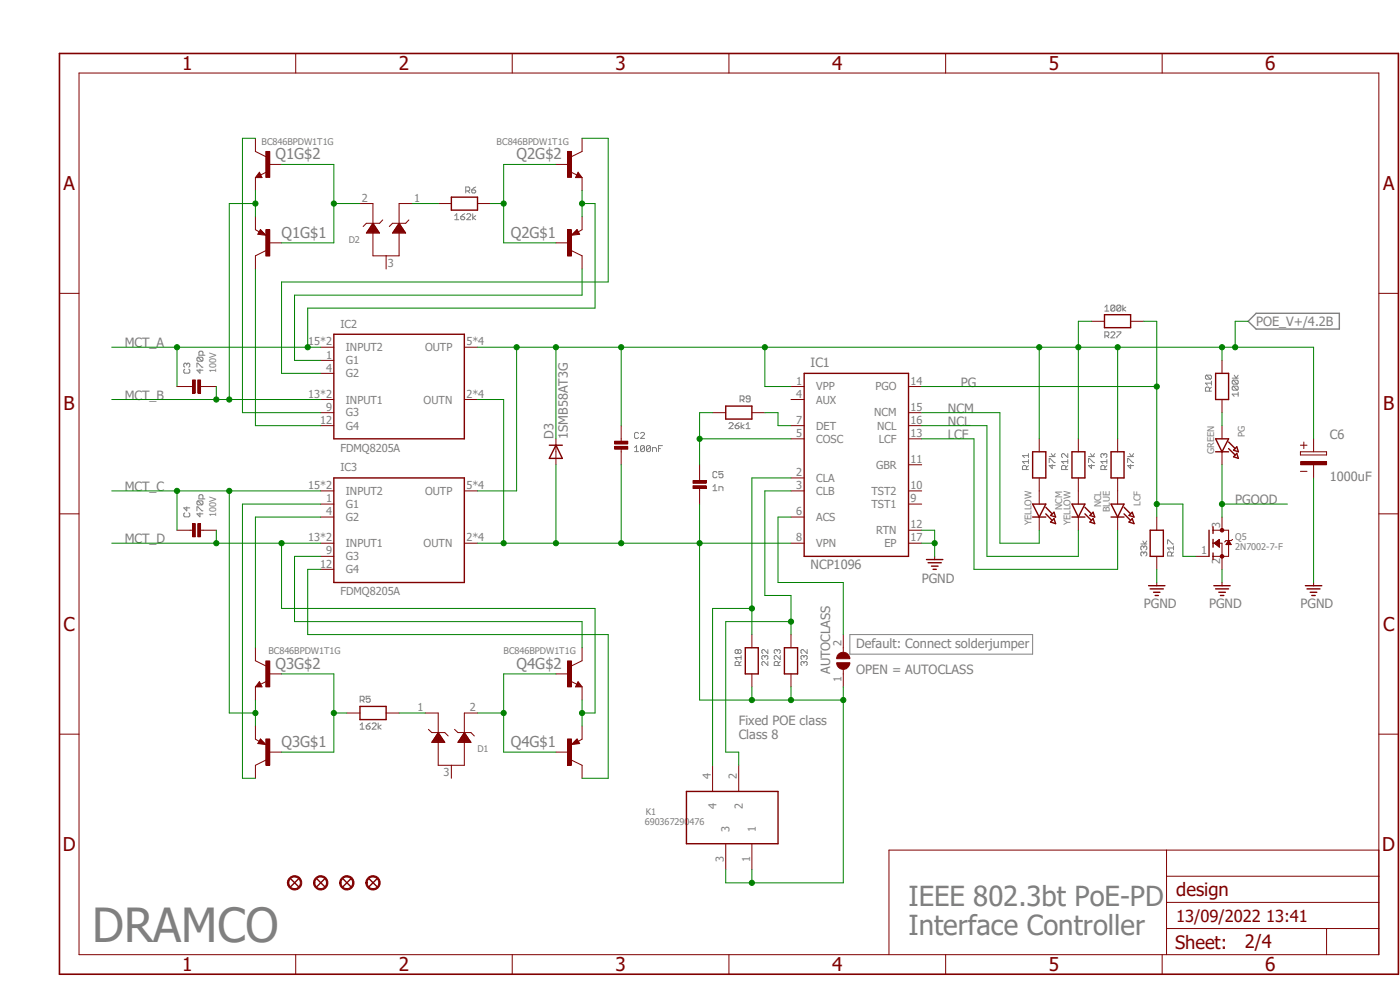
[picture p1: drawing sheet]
<svg xmlns="http://www.w3.org/2000/svg" width="297mm" height="210mm" viewBox="0 0 297 210" stroke-linecap="round" stroke-linejoin="round" font-family="sans-serif">
<g fill="none" stroke="#808080" stroke-width=".21">
<path d="M100.9 39.7l-.8 .6M96.5 45.8l.4-.5v1.3M96.5 46.6h.8M97.7 46h.7l.2 .4-.2 .2h-.4l-.3-.2zM98.6 45.3l-.9 .7M98.8 40.5h.6l.3-.2v-.4l-.3-.2h-.6v1.2M99 45.6l.2-.3h.5l.2 .3v.2l-.9 .8h.9M99.2 40.5l.5 .4M100.1 40.3h.6l.2 .4-.2 .2h-.4l-.2-.2zM100.3 45.3v1.3M100.9 45.8l-.6 .4 .6 .4M39.2 78.3l-.2 .2v.5l.2 .2h.8l.3-.2v-.5l-.3-.2"/>
<path d="M39.6 77.3l-.2-.3-.4 .3v.4l.2 .2M39.6 77.3l.2-.3 .5 .3v.4l-.3 .2M39.6 77.3v.2M41.8 77.9v-.9h.2l.8 .9h.3M42 75.8l-.2 .2v.4l.2 .2h.8M42 75.8h.8l.3 .2v.4l-.3 .2M42 75.8l.8 .8M42.4 78.3v.9l-.6-.7h1.3M43.1 75.4v-.7l-.3-.2h-.4l-.2 .2v.7h1.3M234.4 65.2l.4-.5v1.3M234.4 66h.8M234.4 71.2h.6l.2-.2v-.4l-.2-.2h-.6v1.3"/>
<path d="M234.8 71.2l.4 .5M235.7 70.6l.2-.2h.4l.2 .2v.2l-.8 .9h.8M236.5 64.9l-.8 .9M236.5 64.9v.9l-.2 .2h-.4l-.2-.2M236.5 64.9l-.2-.2h-.4l-.2 .2v.9M236.9 70.4h.9v.2l-.9 .9v.2M237.8 64.9v.9l-.2 .2h-.4l-.3-.2M237.8 64.9l-.2-.2h-.4l-.3 .2v.9M237.8 64.9l-.9 .9M238.2 64.7v1.3M238.8 65.2l-.6 .4 .6 .4M255.9 79.6l-.2 .2v.4l.2 .2h.9"/>
<path d="M255.9 79.6h.9l.2 .2v.4l-.2 .2M255.9 79.6l.9 .8M261.8 79.6l.5 .6 .4-.6M134.6 95l.4-.5v1.3M134.6 95.8h.9M135.5 91.9l-.2-.2h-.5l-.2 .2v.9l.2 .2h.5l.2-.2M135.9 91.9l.2-.2h.4l.2 .2v.3l-.8 .8h.8M136.7 94.7v.9l-.2 .2h-.4l-.2-.2M136.7 94.7l-.2-.2h-.4l-.2 .2v.9M136.7 94.7l-.8 .9M138 94.7v.9l-.2 .2h-.4l-.2-.2M138 94.7l-.2-.2h-.4l-.2 .2v.9"/>
<path d="M138 94.7l-.8 .9M138.4 95.8v-.8h.7l.2 .2v.6M139.7 95.2h.4M140.5 94.5h-.8v1.3M154.6 89.9l.3-.2h.4l.2 .2v.2l-.9 .8h.9M156 90.3h.6l.2 .4-.2 .2h-.4l-.2-.2zM156.8 89.7l-.8 .6M157 84.8h.6l.3-.2v-.4l-.3-.2h-.6v1.3M157.2 89.7v1.2M157.4 84.8l.5 .5M157.9 90.1l-.7 .4 .7 .4M158.3 90.9h.8"/>
<path d="M158.3 90.1l.4-.4v1.2M159.1 84.6h-.6l-.2-.2 .2-.4h.4l.2 .2v.8l-.2 .3h-.4l-.2-.3M217.8 99.6v-.6l-.2-.2h-.5l-.2 .2v.6h1.3M218.2 98.8l-.4 .4M218.2 97.9h-1.3l.4 .4M218.2 96.2v.9M218.2 97.5v.8M218.2 96.6h-1.3l.4 .5M222.6 98.1v-.8h.2l.8 .8h.3M222.6 96.9h1.3M223 96.2l.4 .7 .5-.7M223.2 98.6v.8l-.6-.6h1.3"/>
<path d="M226.1 99.6v-.6l-.2-.2h-.5l-.2 .2v.6h1.3M226.5 97.9h-1.3l.5 .4M226.5 96.2v.9l-.8-.9-.5 .2v.5l.2 .2M226.5 98.8l-.4 .4M226.5 97.5v.8M230.9 98.1v-.8h.2l.9 .8h.2M230.9 96.9h1.3M231.4 96.2l.4 .7 .4-.7M231.6 98.6v.8l-.7-.6h1.3M234.2 96.4l.2-.2 .4 .2v.5l-.2 .2M234.2 96.4l-.2-.2-.4 .2v.5l.2 .2M234.2 96.4v.2"/>
<path d="M234.4 99.6v-.6l-.2-.2h-.4l-.2 .2v.6h1.2M234.8 97.5v.8M234.8 97.9h-1.2l.4 .4M234.8 98.8l-.4 .4M239.2 98.1v-.8h.2l.9 .8h.2M239.2 96.9h1.3M239.6 96.2l.5 .7 .4-.7M239.9 98.6v.8l-.7-.6h1.3M256.6 83v-.7l-.2-.2h-.5l-.2 .2v.7h1.3M257 82.1l-.4 .4M257 81.3h-1.3l.5 .4M257 80.9v.8"/>
<path d="M261.4 80.2h1.3M261.6 80.6h.9l.2 .3v.4l-.2 .2M261.6 81.9h.9l.2 .2v.4l-.2 .3M261.6 81.9l-.2 .2v.4l.2 .3h.9M261.6 80.6l-.2 .3v.4l.2 .2h.9M261.6 81.9l.9 .9M261.6 80.6l.9 .9M262.7 83.6h-1.3l.4 .5M262.7 83.2v.9M39.2 108.8l-.2 .2v.4l.2 .2h.8l.3-.2v-.4l-.3-.2M39.6 107.5v.9l-.6-.7h1.3M41.8 108.4v-.9h.2l.8 .9h.3"/>
<path d="M42 106.3l-.2 .2v.4l.2 .2h.8M42 106.3h.8l.3 .2v.4l-.3 .2M42 106.3l.8 .8M42.4 108.8v.8l-.6-.6h1.3M43.1 105.8v-.6l-.3-.3h-.4l-.2 .3v.6h1.3M151.3 103.3l.4-.5v1.3M151.3 104.1h.8M152.1 100.3l-.2-.3h-.4l-.2 .3v.8l.2 .2h.4l.2-.2M152.5 104.1v-.8h.7l.2 .2v.6M153.4 100h-.9v.7l.5-.2 .4 .2v.4l-.2 .2h-.5l-.2-.2M242 115.4h1.3M242.4 114.8l.5 .6 .4-.6"/>
<path d="M242.7 116l-.3-.2-.4 .2v.5l.2 .2M242.7 117.3l-.3-.2-.4 .2v.4l.2 .2M242.7 117.3l.2-.2 .4 .2v.4l-.2 .2M242.7 116v.2M242.7 117.3v.2M242.7 116l.2-.2 .4 .2v.5l-.2 .2M247.7 115.4v-.8h.2l.9 .8h.2M248.5 117.9v-.6l-.2-.2h-.4l-.2 .2v.6h1.3M249 117.1l-.5 .4M249 116.2h-1.3l.4 .5M249 115.8v.9M156.6 138l-.2-.2-.4 .2v.4l.2 .2 .4-.2"/>
<path d="M156.6 138l.2-.2 .4 .2v.4l-.2 .2-.4-.2M156.6 138v.4M157.2 139.1v.8M157.2 139.5h-1.2l.4 .4M162.3 139.3l.2-.2 .4 .2v.4l-.2 .2M162.3 139.3l-.2-.2-.5 .2v.4l.2 .2M162.3 139.3v.2M162.9 137.8v.8l-.8-.8-.5 .2v.4l.2 .2M164.9 138l-.2-.2-.4 .2v.4l.2 .2M164.9 138l.2-.2 .4 .2v.4l-.2 .2M164.9 138v.2M165.5 139.1v.8l-.8-.8-.4 .2v.4l.2 .2"/>
<path d="M170.6 139.3l-.3-.2-.4 .2v.4l.2 .2M170.6 139.3l.2-.2 .4 .2v.4l-.2 .2M170.6 139.3v.2M171.2 137.8v.8l-.9-.8h-.2l-.2 .2v.4l.2 .2M180.3 134.6h38.8v4.2h-38.8zM76.4 153.8l.4-.4v1.3M76.4 154.7h.9M76.4 148.5h.6l.3-.2v-.4l-.3-.2h-.6v1.3M76.8 148.5l.5 .5M77.7 154h.6l.2 .4-.2 .3h-.4l-.2-.3zM78.5 153.4l-.8 .6M78.5 147.7h-.8v.6l.4-.2 .4 .2v.5l-.2 .2h-.4l-.2-.2"/>
<path d="M79 153.6l.2-.2h.4l.2 .2v.2l-.8 .9h.8M80.2 153.4v1.3M80.9 153.8l-.7 .4 .7 .5M156.8 141.2v-.7l-.2-.2h-.4l-.2 .2v.7h1.2M157.2 140.3l-.4 .5M162.9 140.3v.9l-.8-.9-.5 .2v.5l.2 .2M165.1 141.2v-.7l-.2-.2h-.4l-.2 .2v.7h1.2M165.5 140.3l-.4 .5M170.6 140.5l-.3-.2-.4 .2v.5l.2 .2M170.6 140.5l.2-.2 .4 .2v.5l-.2 .2M170.6 140.5v.3"/>
</g>
<path d="M264.8 68.2l1.7-1.7h17.6v3.3h-17.6z" fill="none" stroke="#808080" stroke-width=".3"/>
<path d="M170.6 79.2h22.1v38.8h-22.1zM55.3 157.5h.4l-.4-.3-.3 .4 1.1 .2-.8-.9-.4 .7" fill="none" stroke="#800000" stroke-width=".3"/>
<g fill="none" stroke="#800000" stroke-width=".21">
<path d="M167.8 93.1h2.8M167.8 90.3h2.8M167.8 82h2.8M167.8 84.8h2.8M192.7 93.1h2.8M192.7 90.3h2.8M192.7 82h2.8M192.7 87.5h2.8M192.7 98.6h2.8M167.8 115.2h2.8M167.8 109.7h2.8M167.8 104.1h2.8"/>
<path d="M167.8 101.4h2.8M192.7 115.2h2.8M192.7 104.1h2.8M192.7 112.5h2.8M192.7 106.9h2.8M54.2 156.8l.8 .5M55.2 156.8l1.2 1.1-1.7-.2zM56.4 161.2l-2.2 1.1"/>
</g>
<path d="M56.4 156.8h.8v5.5h-.8z" fill-rule="evenodd" fill="#800000"/>
<path d="M54.2 154v2.8M54.2 140.2l2.2 1.1M55 144.6l.6 1.1h-1.4zM56.4 156.8h.8v5.5h-.8zM56.6 144.5l-1.3 .7M56.9 159.6h2.8M54.2 162.3v2.8" fill="none" stroke="#800000" stroke-width=".21"/>
<path d="M55 145.2l-.1 .3h.4l-.3-.6-.5 .7h.8" fill="none" stroke="#800000" stroke-width=".3"/>
<path d="M56.4 140.2h.8v5.5h-.8z" fill-rule="evenodd" fill="#800000"/>
<g fill="none" stroke="#800000" stroke-width=".21">
<path d="M68 73.7h2.8M68 79.2h2.8M68 76.5h2.8M98.5 73.7h2.8M68 87.5h2.8M68 90.3h2.8M68 84.8h2.8M98.5 84.8h2.8M68 118h2.8M68 104.1h2.8M68 109.7h2.8M68 115.2h2.8"/>
<path d="M68 106.9h2.8M98.5 104.1h2.8M98.5 115.2h2.8M54.2 137.4v2.8M68 120.8h2.8M54.2 145.7v2.8M56.4 140.2h.8v5.5h-.8zM56.9 143h2.8M73.6 151.3h2.8M81.9 151.3h2.8M122.4 156.8l.6 .9-1.8 .2zM123.5 156.8l-.8 .5"/>
<path d="M121.2 161.2l2.3 1.1"/>
</g>
<path d="M70.8 70.9h27.7v22.2h-27.7zM70.8 101.4h27.7v22.2h-27.7zM76.4 149.9h5.5v2.8h-5.5zM122.3 157.5h-.3l.3-.3 .3 .4-1.1 .2 .8-.9 .5 .7" fill="none" stroke="#800000" stroke-width=".3"/>
<path d="M120.4 156.8h.8v5.5h-.8z" fill-rule="evenodd" fill="#800000"/>
<path d="M117.9 159.6h2.8M120.4 156.8h.8v5.5h-.8zM121 144.5l1.4 .7M122.6 144.6l.9 1.1h-1.4zM123.5 154v2.8M123.5 140.2l-2.3 1.1M123.5 162.3v2.8" fill="none" stroke="#800000" stroke-width=".21"/>
<path d="M122.6 145.2l.2 .3h-.5l.3-.6 .6 .7h-.9" fill="none" stroke="#800000" stroke-width=".3"/>
<path d="M120.4 140.2h.8v5.5h-.8z" fill-rule="evenodd" fill="#800000"/>
<g fill="none" stroke="#800000" stroke-width=".21">
<path d="M121.2 53.2l2.3 1.1M122.4 48.7l.6 1-1.8 .2zM123.5 48.7l-.8 .5M123.5 137.4v2.8M90.2 151.3h2.8v11h5.5v-11h2.8M90.9 154.7l.7 .7h2.8l.7 .7M91.6 157.4h2.8M91.7 157.4h2.6M91.8 157.2h2.4M91.8 157.1h2.3M91.9 157.1h2.2M91.9 156.9h2.1"/>
<path d="M92 156.8h1.9M92.1 156.7h1.8M92.2 156.6h1.6M92.2 156.5h1.5M92.3 156.4h1.3M92.4 156.3h1.2M92.5 156.2h1M92.5 156.1h1M92.6 156h.8M92.7 155.9h.6M92.7 155.8h.6M92.8 155.7h.4"/>
<path d="M92.9 155.6h.2M92.9 155.5h.1M93 155.4l1.4 2.1h-2.8zM96.4 154.7l.8 .7h2.7l.7 .7M97.2 157.4h2.7M97.2 157.4h2.6M97.3 157.2h2.4M97.4 157.1h2.3M97.5 157.1h2.1M97.5 156.9h2M97.6 156.8h1.9M97.7 156.7h1.7"/>
<path d="M97.7 156.6h1.7M97.8 156.5h1.5M97.9 156.4h1.3M97.9 156.3h1.2M98 156.2h1.1M98 156.1h1M98.1 156h.8M98.2 155.9h.6M98.3 155.8h.5M98.3 155.7h.4M98.4 155.6h.2M98.5 155.5h.1"/>
<path d="M98.5 155.4l1.4 2.1h-2.7zM117.9 143h2.8M120.4 140.2h.8v5.5h-.8zM123.5 145.7v2.8M95.8 162.3v2.8"/>
</g>
<path d="M122.3 49.4h-.3l.3-.3 .3 .5-1.1 .1 .8-.8 .5 .7" fill="none" stroke="#800000" stroke-width=".3"/>
<path d="M120.4 48.7h.8v5.6h-.8z" fill-rule="evenodd" fill="#800000"/>
<path d="M121 36.4l1.4 .7M122.6 36.5l.9 1.2h-1.4zM123.5 32.1l-2.3 1.1M117.9 51.5h2.8M120.4 48.7h.8v5.6h-.8zM123.5 46v2.7M123.5 54.3v2.8" fill="none" stroke="#800000" stroke-width=".21"/>
<path d="M122.6 37.1l.2 .3h-.5l.3-.6 .6 .7h-.9" fill="none" stroke="#800000" stroke-width=".3"/>
<path d="M120.4 32.1h.8v5.5h-.8z" fill-rule="evenodd" fill="#800000"/>
<path d="M117.9 34.9h2.8M120.4 32.1h.8v5.5h-.8zM123.5 29.3v2.8M123.5 37.7v2.7M54.2 48.7l.8 .5M55.2 48.7l1.2 1.2-1.7-.2zM56.4 53.2l-2.2 1.1M93 43.2h2.8M101.3 43.2h2.8" fill="none" stroke="#800000" stroke-width=".21"/>
<path d="M55.3 49.4h.4l-.4-.3-.3 .5 1.1 .1-.8-.8-.4 .7M95.8 41.8h5.5v2.8h-5.5z" fill="none" stroke="#800000" stroke-width=".3"/>
<path d="M56.4 48.7h.8v5.6h-.8z" fill-rule="evenodd" fill="#800000"/>
<path d="M54.2 32.1l2.2 1.1M55 36.5l.6 1.2h-1.4zM56.6 36.4l-1.3 .7M54.2 46v2.7M54.2 54.3v2.8M56.4 48.7h.8v5.6h-.8zM56.9 51.5h2.8" fill="none" stroke="#800000" stroke-width=".21"/>
<path d="M55 37.1l-.1 .3h.4l-.3-.6-.5 .7h.8" fill="none" stroke="#800000" stroke-width=".3"/>
<path d="M56.4 32.1h.8v5.5h-.8z" fill-rule="evenodd" fill="#800000"/>
<g fill="none" stroke="#800000" stroke-width=".21">
<path d="M54.2 29.3v2.8M54.2 37.7v2.7M56.4 32.1h.8v5.5h-.8zM56.9 34.9h2.8M76.4 43.2h2.7v11.1h5.6v-11.1h2.8M77.8 49.4h2.7M77.9 49.2h2.5M77.9 49.1h2.4M78 49.1h2.3M78.1 48.9h2.1M78.1 48.9h2M78.2 48.7h1.9"/>
<path d="M78.3 48.6h1.7M78.4 48.5h1.5M78.4 48.4h1.4M78.5 48.3h1.3M78.6 48.2h1.1M78.6 48.1h1M78.7 48h.9M78.7 47.9h.8M78.8 47.8h.6M78.9 47.7h.5M79 47.6h.3M79 47.5h.2"/>
<path d="M79.1 47.4h.1M79.1 47.4l1.4 2h-2.8zM81.2 46.7l-.7 .7h-2.8l-.7 .6M81.9 54.3v2.8M83.4 49.4h2.6M83.4 49.2h2.5M83.5 49.1h2.4M83.6 49.1h2.2M83.6 48.9h2.1M83.7 48.9h1.9M83.7 48.7h1.9M83.8 48.6h1.7"/>
<path d="M83.9 48.5h1.6M83.9 48.4h1.5M84 48.3h1.3M84.1 48.2h1.2M84.2 48.1h1M84.2 48h.9M84.3 47.9h.7M84.4 47.8h.6M84.5 47.7h.4M84.5 47.6h.3M84.6 47.5h.2M84.6 47.4h.1"/>
<path d="M84.7 47.4l1.4 2h-2.8zM86.7 46.7l-.6 .7h-2.8l-.7 .6M117.9 93.1v5.5M131.8 93.1v.8M131.8 95v.8"/>
</g>
<path d="M116.5 94.4h2.8M117.9 94.4l1.4 2.8h-2.8z" fill="none" stroke="#800000" stroke-width=".3"/>
<path d="M130.4 94.7h2.8v.6h-2.8z" fill-rule="evenodd" fill="#800000"/>
<path d="M130.4 94.7h2.8v.6h-2.8z" fill="none" stroke="#800000" stroke-width=".21"/>
<path d="M130.4 93.6h2.8v.6h-2.8z" fill-rule="evenodd" fill="#800000"/>
<path d="M40.3 82h.8M42.2 82h.9M130.4 93.6h2.8v.6h-2.8zM131.8 90.3v2.8M131.8 95.8v2.8" fill="none" stroke="#800000" stroke-width=".21"/>
<path d="M42 80.6h.5v2.8h-.5z" fill-rule="evenodd" fill="#800000"/>
<path d="M42 80.6h.5v2.8h-.5z" fill="none" stroke="#800000" stroke-width=".21"/>
<path d="M40.9 80.6h.5v2.8h-.5z" fill-rule="evenodd" fill="#800000"/>
<path d="M37.5 82h2.8M40.9 80.6h.5v2.8h-.5zM43.1 82h2.8M40.3 112.5h.8M42.2 112.5h.9" fill="none" stroke="#800000" stroke-width=".21"/>
<path d="M42 111.1h.5v2.8h-.5z" fill-rule="evenodd" fill="#800000"/>
<path d="M42 111.1h.5v2.8h-.5z" fill="none" stroke="#800000" stroke-width=".21"/>
<path d="M40.9 111.1h.5v2.8h-.5z" fill-rule="evenodd" fill="#800000"/>
<path d="M37.5 112.5h2.8M40.9 111.1h.5v2.8h-.5zM43.1 112.5h2.8M257.3 112.5h3.3v5.5h-3.3M257.3 115.2h1.9v2.8M261.5 114.4l-.3 .3h-1.1l-.3 .3" fill="none" stroke="#800000" stroke-width=".21"/>
<path d="M256.5 112.5v5.5M257.3 111.8v1.4M257.3 114.4v1.7M257.3 117.3v1.4" fill="none" stroke="#800000" stroke-width=".3"/>
<circle cx="259.2" cy="118" r=".38" fill="#800000"/>
<circle cx="259.2" cy="118" r=".38" fill="none" stroke="#800000" stroke-width=".21"/>
<circle cx="259.2" cy="112.5" r=".38" fill="#800000"/>
<g fill="none" stroke="#800000" stroke-width=".21">
<path d="M151.2 87.5h2.8M159.5 87.5h2.8M148.4 101.4v.8M148.4 103.3v.8M198.3 118v.7M253.7 118h2.8M257.6 115.2l1.1-.8v1.7zM257.6 115.2h1.1M257.7 115.3h1M257.8 115.1h.9M257.9 115.4h.8M257.9 115h.8"/>
<path d="M258 115.5h.7M258 114.9h.7M258.1 115.6h.6M258.2 114.8h.5M258.3 115.7h.4M258.3 114.7h.4M258.4 115.8h.3M258.4 114.6h.3M258.5 116h.2M258.6 114.5h.1M258.7 116h.1M259.2 109.7v2.8"/>
<path d="M259.2 118v2.8M260.1 115.4h1.1M260.2 115.3h.9M260.3 115.2h.7M260.3 115.1h.6M260.4 115h.5M260.5 114.9h.3M260.6 114.8h.1M260.6 114.7l.6 .8h-1.1zM260.6 114.7h.1M245.4 123.6v.6M259.2 123.6v.6"/>
<circle cx="259.2" cy="112.5" r=".38"/>
</g>
<g fill="none" stroke="#800000" stroke-width=".3">
<path d="M154 86.1h5.5v2.8h-5.5zM196.6 118.7h3.4M196.9 119.4h2.8M197.6 120.1h1.4M198 120.8h.6M243.7 124.2h3.4M244 124.9h2.8M244.7 125.6h1.4M245.1 126.3h.6M257.5 124.2h3.5M257.9 124.9h2.7M258.6 125.6h1.4"/>
<path d="M258.9 126.3h.7"/>
</g>
<path d="M147 103h2.8v.6h-2.8z" fill-rule="evenodd" fill="#800000"/>
<path d="M147 103h2.8v.6h-2.8z" fill="none" stroke="#800000" stroke-width=".21"/>
<path d="M147 101.9h2.8v.6h-2.8z" fill-rule="evenodd" fill="#800000"/>
<g fill="none" stroke="#800000" stroke-width=".21">
<path d="M16.8 15.5h275.7v187h-275.7zM62.7 11.3v4.2M108.7 11.3v4.2M154.6 11.3v4.2M200.6 11.3v4.2M246.5 11.3v4.2M12.6 62.2h4.2M231.6 68.2h2.7M239.9 68.2h2.8M259.2 76.5v2.7M292.5 62.2h4.2M148.4 98.6v2.8"/>
<path d="M220.5 93.1v2.7M228.8 93.1v2.7M237.1 93.1v2.7M259.2 84.8v2.7M259.2 90.3v2.8M259.2 95.8v2.8M12.6 109h4.2M147 101.9h2.8v.6h-2.8zM148.4 104.1v2.8M220.5 101.4v5.5M220.5 109.7v2.8M228.8 101.4v5.5"/>
<path d="M228.8 109.7v2.8M237.1 101.4v5.5M237.1 109.7v2.8M292.5 109h4.2M159.5 134.6v2.8M167.8 134.6v2.8M12.6 155.7h4.2M159.5 143v2.7M167.8 143v2.7M292.5 155.7h4.2M247.5 197h45M247.5 180.3v22.2"/>
<path d="M247.5 191.4h45M247.5 185.9h45M281.4 197v5.5M292.5 180.3h-103.9v22.2M62.7 202.5v4.2M108.7 202.5v4.2M154.6 202.5v4.2M200.6 202.5v4.2M246.5 202.5v4.2"/>
</g>
<g fill="none" stroke="#800000" stroke-width=".3">
<path d="M234.3 66.8h5.6v2.7h-5.6zM257.9 79.2h2.7v5.6h-2.7zM219.1 95.8h2.8v5.6h-2.8zM227.4 95.8h2.8v5.6h-2.8zM235.7 95.8h2.8v5.6h-2.8zM257.9 93.1h2.7l-1.4 2.7zM257.9 95.8h2.7M260.6 95.2l1.4 1.3M260.6 93.8l1.4 1.4M262.4 94.8l.3 1-1-.3zM262.4 96.2l.3 1-1-.3zM219.1 106.9h2.8l-1.4 2.8z"/>
<path d="M219.1 109.7h2.8M221.9 109l1.3 1.4M221.9 107.6l1.3 1.4M222.9 109.3l.7-.6 .3 1zM223.6 110l.3 1.1-1-.4zM227.4 106.9h2.8l-1.4 2.8zM227.4 109.7h2.8M230.2 109l1.4 1.4M230.2 107.6l1.4 1.4M231.2 109.3l.7-.6 .3 1zM231.9 110l.3 1.1-1-.4zM235.7 106.9h2.8l-1.4 2.8z"/>
<path d="M235.7 109.7h2.8M238.5 109l1.4 1.4M238.5 107.6l1.4 1.4M239.5 109.3l.7-.6 .4 1zM240.2 110l.4 1.1-1.1-.4zM158.1 137.4h2.8v5.6h-2.8zM166.4 137.4h2.8v5.6h-2.8z"/>
</g>
<path d="M12.6 11.3h284.1v195.4h-284.1z" fill="none" stroke="#800000" stroke-width=".34"/>
<path d="M177.9 138.8a1.41 1.41 0 0 1 1.5-.3 1.41 1.41 0 0 1 .9 1.2h-2.8l.1-.6z" fill-rule="evenodd" fill="#800000"/>
<path d="M177.9 138.8a1.41 1.41 0 0 1 1.5-.3 1.41 1.41 0 0 1 .9 1.2h-2.8l.1-.6z" fill="none" stroke="#800000" stroke-width=".21"/>
<path d="M177.5 140.6h2.8a1.4 1.4 0 0 1-1.4 1.4 1.4 1.4 0 0 1-1.4-1.4z" fill-rule="evenodd" fill="#800000"/>
<path d="M275.9 95.8h5.5v.7h-5.5zM275.9 94.4h1.4M276.6 93.8v1.4M278.7 93.1v2.7M278.7 98.6v2.8M178.9 134.6v3.8M177.5 140.6h2.8a1.4 1.4 0 0 1-1.4 1.4 1.4 1.4 0 0 1-1.4-1.4zM178.9 142v3.7" fill="none" stroke="#800000" stroke-width=".21"/>
<path d="M275.9 97.9h5.5v.7h-5.5z" fill-rule="evenodd" fill="#800000"/>
<path d="M275.9 100h1.4M275.9 97.9h5.5v.7h-5.5zM245.4 109.7v2.8M245.4 118v2.8M278.7 123.6v.6M151.2 162.3v5.6M154 179v5.5M156.7 162.3v5.6M159.5 179v5.5" fill="none" stroke="#800000" stroke-width=".21"/>
<path d="M244 112.5h2.8v5.5h-2.8zM276.9 124.2h3.5M277.3 124.9h2.7M278 125.6h1.4M278.3 126.3h.7M145.6 167.9h19.5v11.1h-19.5zM67.2 186.4l1.7 1.7M68.9 186.4l-1.7 1.7" fill="none" stroke="#800000" stroke-width=".3"/>
<path d="M66.8 186.4a1.53 1.53 0 0 1 2.5 .1 1.53 1.53 0 0 1-.8 2.3 1.53 1.53 0 0 1-2-1.5h.3a1.24 1.24 0 0 1 1.8-1.1 1.24 1.24 0 0 1 .2 2.1 1.24 1.24 0 0 1-2-.6v-.4h-.3z" fill-rule="evenodd" fill="#800000"/>
<path d="M66.8 186.4a1.53 1.53 0 0 1 2.5 .1 1.53 1.53 0 0 1-.8 2.3 1.53 1.53 0 0 1-2-1.5h.3a1.24 1.24 0 0 1 1.8-1.1 1.24 1.24 0 0 1 .2 2.1 1.24 1.24 0 0 1-2-.6v-.4h-.3z" fill="none" stroke="#800000" stroke-width=".21"/>
<path d="M61.7 186.4l1.6 1.7M63.3 186.4l-1.6 1.7" fill="none" stroke="#800000" stroke-width=".3"/>
<path d="M61.3 186.4a1.53 1.53 0 0 1 2.5 .1 1.53 1.53 0 0 1-.9 2.3 1.53 1.53 0 0 1-1.9-1.5h.3a1.23 1.23 0 0 1 1.6-1.2 1.23 1.23 0 0 1 .5 2 1.23 1.23 0 0 1-2.1-.4v-.4h-.3z" fill-rule="evenodd" fill="#800000"/>
<path d="M61.3 186.4a1.53 1.53 0 0 1 2.5 .1 1.53 1.53 0 0 1-.9 2.3 1.53 1.53 0 0 1-1.9-1.5h.3a1.23 1.23 0 0 1 1.6-1.2 1.23 1.23 0 0 1 .5 2 1.23 1.23 0 0 1-2.1-.4v-.4h-.3z" fill="none" stroke="#800000" stroke-width=".21"/>
<path d="M72.8 186.4l1.6 1.7M74.4 186.4l-1.6 1.7" fill="none" stroke="#800000" stroke-width=".3"/>
<path d="M72.4 186.4a1.53 1.53 0 0 1 2.5 .1 1.53 1.53 0 0 1-.9 2.3 1.53 1.53 0 0 1-1.9-1.5h.2a1.24 1.24 0 0 1 1.8-1.1 1.24 1.24 0 0 1 .3 2.1 1.24 1.24 0 0 1-2-.6l-.1-.4h-.2z" fill-rule="evenodd" fill="#800000"/>
<path d="M72.4 186.4a1.53 1.53 0 0 1 2.5 .1 1.53 1.53 0 0 1-.9 2.3 1.53 1.53 0 0 1-1.9-1.5h.2a1.24 1.24 0 0 1 1.8-1.1 1.24 1.24 0 0 1 .3 2.1 1.24 1.24 0 0 1-2-.6l-.1-.4h-.2z" fill="none" stroke="#800000" stroke-width=".21"/>
<path d="M78.3 186.4l1.7 1.7M80 186.4l-1.7 1.7" fill="none" stroke="#800000" stroke-width=".3"/>
<path d="M78.3 186a1.53 1.53 0 0 1 2.2 .7 1.53 1.53 0 0 1-1.1 2.1 1.53 1.53 0 0 1-1.8-1.5h.3a1.24 1.24 0 0 1 1.8-1.1 1.24 1.24 0 0 1 .2 2.1 1.24 1.24 0 0 1-2-.6v-.4h-.3l.1-.5z" fill-rule="evenodd" fill="#800000"/>
<path d="M78.3 186a1.53 1.53 0 0 1 2.2 .7 1.53 1.53 0 0 1-1.1 2.1 1.53 1.53 0 0 1-1.8-1.5h.3a1.24 1.24 0 0 1 1.8-1.1 1.24 1.24 0 0 1 .2 2.1 1.24 1.24 0 0 1-2-.6v-.4h-.3l.1-.5z" fill="none" stroke="#800000" stroke-width=".21"/>
<path d="M68 104.1h-19.4v47.2h5.6M54.2 148.5v5.5" fill="none" stroke="#008000" stroke-width=".21"/>
<circle cx="54.2" cy="151.3" r=".55" fill="#008000"/>
<g fill="none" stroke="#008000" stroke-width=".21">
<path d="M37.5 104.1h11.1"/>
<circle cx="54.2" cy="151.3" r=".55"/>
</g>
<circle cx="48.6" cy="104.1" r=".55" fill="#008000"/>
<g fill="none" stroke="#008000" stroke-width=".21">
<path d="M23.7 104.1h13.8v8.4"/>
<circle cx="48.6" cy="104.1" r=".55"/>
</g>
<circle cx="37.6" cy="104.1" r=".55" fill="#008000"/>
<g fill="none" stroke="#008000" stroke-width=".21">
<path d="M59.7 143h11.1v16.6h-11.1M70.8 151.3h2.8"/>
<circle cx="37.6" cy="104.1" r=".55"/>
</g>
<circle cx="70.8" cy="151.3" r=".55" fill="#008000"/>
<g fill="none" stroke="#008000" stroke-width=".21">
<path d="M68 115.2h-8.3v13.9h66.5v22.2h-2.7M123.5 148.5v5.5"/>
<circle cx="70.8" cy="151.3" r=".55"/>
</g>
<circle cx="123.5" cy="151.3" r=".55" fill="#008000"/>
<g fill="none" stroke="#008000" stroke-width=".21">
<path d="M45.9 115.2h13.8"/>
<circle cx="123.5" cy="151.3" r=".55"/>
</g>
<circle cx="59.7" cy="115.2" r=".55" fill="#008000"/>
<g fill="none" stroke="#008000" stroke-width=".21">
<path d="M45.9 112.5v2.7h-22.2"/>
<circle cx="59.7" cy="115.2" r=".55"/>
</g>
<circle cx="45.9" cy="115.2" r=".55" fill="#008000"/>
<g fill="none" stroke="#008000" stroke-width=".21">
<path d="M101.3 151.3h5.5M117.9 143h-11.1v16.6h11.1"/>
<circle cx="45.9" cy="115.2" r=".55"/>
</g>
<circle cx="106.9" cy="151.3" r=".55" fill="#008000"/>
<g fill="none" stroke="#008000" stroke-width=".21">
<path d="M123.5 40.4v5.6M123.5 43.2h2.7M68 109.7h-13.8v27.7M68 106.9h-16.6v58.2h2.8M68 118h-5.5v13.9h61v5.5M68 120.8h-2.7v13.8h63.7v30.5h-5.5M84.7 151.3h5.5"/>
<circle cx="106.9" cy="151.3" r=".55"/>
</g>
<circle cx="123.5" cy="43.2" r=".55" fill="#008000"/>
<g fill="none" stroke="#008000" stroke-width=".21">
<path d="M126.2 43.2v22.2h-60.9v8.3M37.5 73.7h30.5"/>
<circle cx="123.5" cy="43.2" r=".55"/>
</g>
<circle cx="65.3" cy="73.7" r=".55" fill="#008000"/>
<g fill="none" stroke="#008000" stroke-width=".21">
<path d="M23.7 73.7h13.8v8.3"/>
<circle cx="65.3" cy="73.7" r=".55"/>
</g>
<circle cx="37.6" cy="73.7" r=".55" fill="#008000"/>
<g fill="none" stroke="#008000" stroke-width=".21">
<path d="M117.9 34.9h-11.1v16.6h11.1M104.1 43.2h2.7"/>
<circle cx="37.6" cy="73.7" r=".55"/>
</g>
<circle cx="106.9" cy="43.2" r=".55" fill="#008000"/>
<g fill="none" stroke="#008000" stroke-width=".21">
<path d="M48.6 43.2h5.6M54.2 40.4v5.6"/>
<circle cx="106.9" cy="43.2" r=".55"/>
</g>
<circle cx="54.2" cy="43.2" r=".55" fill="#008000"/>
<g fill="none" stroke="#008000" stroke-width=".21">
<path d="M48.6 43.2v41.6M45.9 84.8h22.1"/>
<circle cx="54.2" cy="43.2" r=".55"/>
</g>
<circle cx="48.6" cy="84.8" r=".55" fill="#008000"/>
<g fill="none" stroke="#008000" stroke-width=".21">
<path d="M45.9 82v2.8h-22.2"/>
<circle cx="48.6" cy="84.8" r=".55"/>
</g>
<circle cx="45.9" cy="84.8" r=".55" fill="#008000"/>
<g fill="none" stroke="#008000" stroke-width=".21">
<path d="M59.7 34.9h11.1v16.6h-11.1M70.8 43.2h5.6"/>
<circle cx="45.9" cy="84.8" r=".55"/>
</g>
<circle cx="70.8" cy="43.2" r=".55" fill="#008000"/>
<g fill="none" stroke="#008000" stroke-width=".21">
<path d="M54.2 29.3h-2.8v58.2h16.6M123.5 29.3h5.5v30.5h-69.3v19.4h8.3M54.2 57.1v33.2h13.8M87.5 43.2h5.5M123.5 57.1v5.5h-61v13.9h5.5M195.5 112.5h2.8v5.5M195.5 115.2h2.8"/>
<circle cx="70.8" cy="43.2" r=".55"/>
</g>
<circle cx="198.3" cy="115.2" r=".55" fill="#008000"/>
<g fill="none" stroke="#008000" stroke-width=".21">
<path d="M195.5 82h49.9v24.9h5.6v11.1h2.7M278.7 101.4v22.2M245.4 120.8v2.8M259.2 120.8v2.8"/>
<circle cx="198.3" cy="115.2" r=".55"/>
</g>
<circle cx="245.4" cy="82" r=".55" fill="#008000"/>
<g fill="none" stroke="#008000" stroke-width=".21">
<path d="M242.7 68.2h2.7v13.8M245.4 106.9v2.8"/>
<circle cx="245.4" cy="82" r=".55"/>
</g>
<circle cx="245.4" cy="106.9" r=".55" fill="#008000"/>
<g fill="none" stroke="#008000" stroke-width=".21">
<path d="M259.2 98.6v11.1"/>
<circle cx="245.4" cy="106.9" r=".55"/>
</g>
<circle cx="259.3" cy="106.9" r=".55" fill="#008000"/>
<g fill="none" stroke="#008000" stroke-width=".21">
<path d="M148.4 93.1h19.4M151.2 87.5h-2.8v11.1M162.3 87.5h2.8v2.8h2.7M259.2 106.9h13.9"/>
<circle cx="259.3" cy="106.9" r=".55"/>
</g>
<circle cx="148.4" cy="93.1" r=".55" fill="#008000"/>
<g fill="none" stroke="#008000" stroke-width=".21">
<path d="M195.5 93.1h11.1v27.7h30.5v-8.3M195.5 90.3h13.9v27.7h19.4v-5.5M195.5 87.5h16.6v27.7h8.4v-2.7M259.2 87.5v2.8M167.8 101.4h-8.3v33.2M159.5 129.1h-8.3v33.2"/>
<circle cx="148.4" cy="93.1" r=".55"/>
</g>
<circle cx="159.5" cy="129.1" r=".55" fill="#008000"/>
<g fill="none" stroke="#008000" stroke-width=".21">
<path d="M167.8 104.1h-5.5v22.2h5.5v8.3M167.8 131.9h-13.8v27.7h2.7v2.7"/>
<circle cx="159.5" cy="129.1" r=".55"/>
</g>
<circle cx="167.8" cy="131.9" r=".55" fill="#008000"/>
<g fill="none" stroke="#008000" stroke-width=".21">
<path d="M101.3 84.8h5.5v30.4M117.9 98.6v16.6h-16.6"/>
<circle cx="167.8" cy="131.9" r=".55"/>
</g>
<circle cx="106.9" cy="115.2" r=".55" fill="#008000"/>
<g fill="none" stroke="#008000" stroke-width=".21">
<path d="M131.8 98.6v16.6h-13.9"/>
<circle cx="106.9" cy="115.2" r=".55"/>
</g>
<circle cx="117.9" cy="115.2" r=".55" fill="#008000"/>
<g fill="none" stroke="#008000" stroke-width=".21">
<path d="M131.8 115.2h16.6"/>
<circle cx="117.9" cy="115.2" r=".55"/>
</g>
<circle cx="131.8" cy="115.2" r=".55" fill="#008000"/>
<g fill="none" stroke="#008000" stroke-width=".21">
<path d="M148.4 106.9v8.3h19.4"/>
<circle cx="131.8" cy="115.2" r=".55"/>
</g>
<circle cx="148.4" cy="115.2" r=".55" fill="#008000"/>
<g fill="none" stroke="#008000" stroke-width=".21">
<path d="M148.4 115.2v33.3h19.4v-2.8M159.5 145.7v2.8"/>
<circle cx="148.4" cy="115.2" r=".55"/>
</g>
<circle cx="159.5" cy="148.5" r=".55" fill="#008000"/>
<g fill="none" stroke="#008000" stroke-width=".21">
<path d="M178.9 145.7v2.8h-11.1"/>
<circle cx="159.5" cy="148.5" r=".55"/>
</g>
<circle cx="167.8" cy="148.5" r=".55" fill="#008000"/>
<g fill="none" stroke="#008000" stroke-width=".21">
<path d="M178.9 148.5v38.8"/>
<circle cx="167.8" cy="148.5" r=".55"/>
</g>
<circle cx="178.9" cy="148.5" r=".55" fill="#008000"/>
<g fill="none" stroke="#008000" stroke-width=".21">
<path d="M154 184.5v2.8h24.9M159.5 184.5v2.8"/>
<circle cx="178.9" cy="148.5" r=".55"/>
</g>
<circle cx="159.5" cy="187.3" r=".55" fill="#008000"/>
<g fill="none" stroke="#008000" stroke-width=".21">
<path d="M101.3 73.7h16.6v19.4M109.6 73.7v30.4h-8.3M167.8 109.7h-2.7v13.9h13.8v11"/>
<circle cx="159.5" cy="187.3" r=".55"/>
</g>
<circle cx="109.6" cy="73.7" r=".55" fill="#008000"/>
<g fill="none" stroke="#008000" stroke-width=".21">
<path d="M117.9 73.7h13.9v16.6"/>
<circle cx="109.6" cy="73.7" r=".55"/>
</g>
<circle cx="117.9" cy="73.7" r=".55" fill="#008000"/>
<g fill="none" stroke="#008000" stroke-width=".21">
<path d="M131.8 73.7h30.5"/>
<circle cx="117.9" cy="73.7" r=".55"/>
</g>
<circle cx="131.8" cy="73.7" r=".55" fill="#008000"/>
<g fill="none" stroke="#008000" stroke-width=".21">
<path d="M262 73.7h-99.7v8.3h5.5"/>
<circle cx="131.8" cy="73.7" r=".55"/>
</g>
<circle cx="162.3" cy="73.7" r=".55" fill="#008000"/>
<g fill="none" stroke="#008000" stroke-width=".21">
<path d="M259.2 73.7v2.8"/>
<circle cx="162.3" cy="73.7" r=".55"/>
</g>
<circle cx="259.3" cy="73.7" r=".55" fill="#008000"/>
<g fill="none" stroke="#008000" stroke-width=".21">
<path d="M231.6 68.2h-2.8v5.5"/>
<circle cx="259.3" cy="73.7" r=".55"/>
</g>
<circle cx="228.8" cy="73.7" r=".55" fill="#008000"/>
<g fill="none" stroke="#008000" stroke-width=".21">
<path d="M264.8 68.2h-2.8v5.5"/>
<circle cx="228.8" cy="73.7" r=".55"/>
</g>
<circle cx="262" cy="73.7" r=".55" fill="#008000"/>
<g fill="none" stroke="#008000" stroke-width=".21">
<path d="M220.5 73.7v19.4"/>
<circle cx="262" cy="73.7" r=".55"/>
</g>
<circle cx="220.5" cy="73.7" r=".55" fill="#008000"/>
<g fill="none" stroke="#008000" stroke-width=".21">
<path d="M228.8 73.7v19.4M237.1 73.7v19.4"/>
<circle cx="220.5" cy="73.7" r=".55"/>
</g>
<circle cx="237.1" cy="73.7" r=".55" fill="#008000"/>
<g fill="none" stroke="#008000" stroke-width=".21">
<path d="M262 73.7h16.7v19.4"/>
<circle cx="237.1" cy="73.7" r=".55"/>
</g>
<text font-size="9.9" fill="#808080" x="19.6" y="199.7">DRAMCO</text>
<g font-size="5.8" fill="#808080">
<text x="192.7" y="192.2">IEEE 802.3bt PoE-PD</text>
<text x="192.7" y="198.4">Interface Controller</text>
</g>
<g font-size="4" fill="#800000">
<text x="38.6" y="14.8">1</text>
<text x="84.6" y="14.8">2</text>
<text x="130.6" y="14.8">3</text>
<text x="176.5" y="14.8">4</text>
<text x="222.5" y="14.8">5</text>
<text x="268.4" y="14.8">6</text>
<text x="13.5" y="40.3">A</text>
<text x="293.4" y="40.3">A</text>
<text x="13.5" y="87">B</text>
<text x="293.4" y="87">B</text>
<text x="13.5" y="133.8">C</text>
<text x="293.4" y="133.8">C</text>
<text x="13.3" y="180.6">D</text>
<text x="293.2" y="180.6">D</text>
<text x="38.6" y="206">1</text>
<text x="84.6" y="206">2</text>
<text x="130.6" y="206">3</text>
<text x="176.5" y="206">4</text>
<text x="222.5" y="206">5</text>
<text x="268.4" y="206">6</text>
</g>
<g font-size="3.9" fill="#800000">
<text x="249.6" y="190">design</text>
<text x="249.3" y="201.3">Sheet:</text>
<text x="264.1" y="201.1">2/4</text>
</g>
<text font-size="3.5" fill="#800000" x="249.6" y="195.6">13/09/2022 13:41</text>
<g font-size="3.2" fill="#808080">
<text x="58.5" y="33.8">Q1G$2</text>
<text x="109.6" y="33.8">Q2G$2</text>
<text x="59.7" y="50.4">Q1G$1</text>
<text x="108.4" y="50.4">Q2G$1</text>
<text x="58.5" y="141.9">Q3G$2</text>
<text x="109.6" y="141.9">Q4G$2</text>
<text x="59.7" y="158.5">Q3G$1</text>
<text x="108.4" y="158.5">Q4G$1</text>
</g>
<g font-size="2.7" fill="#808080">
<text x="266.5" y="69.1">POE_V+/4.2B</text>
<text x="26.5" y="73.7">MCT_A</text>
<text x="172" y="77.9">IC1</text>
<text x="203.8" y="82">PG</text>
<text x="26.5" y="84.8">MCT_B</text>
<text x="201.1" y="87.5">NCM</text>
<text x="117.4" y="93.1" transform="rotate(-90 117.4 93.1)">D3</text>
<text x="120.4" y="93.1" transform="rotate(-90 120.4 93.1)">1SMB58AT3G</text>
<text x="201.1" y="93.1">LCF</text>
<text x="201.1" y="90.3">NCL</text>
<text x="282.2" y="93.1">C6</text>
<text x="26.5" y="104.1">MCT_C</text>
<text x="262" y="106.9">PGOOD</text>
<text x="282.2" y="102.1">1000uF</text>
<text x="26.5" y="115.2">MCT_D</text>
<text x="172" y="120.8">NCP1096</text>
<text x="195.5" y="123.6">PGND</text>
<text x="242.7" y="129.1">PGND</text>
<text x="256.5" y="129.1">PGND</text>
<text x="275.9" y="129.1">PGND</text>
<text x="181.7" y="137.4">Default: Connect solderjumper</text>
<text x="176.1" y="143" transform="rotate(-90 176.1 143)">AUTOCLASS</text>
<text x="181.7" y="143">OPEN = AUTOCLASS</text>
<text x="156.7" y="153.9">Fixed POE class</text>
<text x="156.7" y="156.8">Class 8</text>
</g>
<g font-size="2.3" fill="#808080">
<text x="76.8" y="42.8">2</text>
<text x="87.8" y="42.8">1</text>
<text x="82.3" y="56.7">3</text>
<text x="72.2" y="69.5">IC2</text>
<text x="65.4" y="73.3">15*2</text>
<text x="69.2" y="76.1">1</text>
<text x="73.4" y="74.5">INPUT2</text>
<text x="73.4" y="77.3">G1</text>
<text x="90.2" y="74.5">OUTP</text>
<text x="98.9" y="73.3">5*4</text>
<text x="69.2" y="78.8">4</text>
<text x="73.4" y="80.1">G2</text>
<text x="168.9" y="81.6">1</text>
<text x="173.1" y="82.8">VPP</text>
<text x="185.7" y="82.8">PGO</text>
<text x="193.1" y="81.6">14</text>
<text x="65.4" y="84.4">13*2</text>
<text x="67.9" y="89.9">12</text>
<text x="69.2" y="87.2">9</text>
<text x="73.4" y="88.4">G3</text>
<text x="73.4" y="85.6">INPUT1</text>
<text x="89.9" y="85.6">OUTN</text>
<text x="98.9" y="84.4">2*4</text>
<text x="168.9" y="89.9">7</text>
<text x="168.9" y="84.4">4</text>
<text x="173.1" y="85.6">AUX</text>
<text x="185.5" y="88.4">NCM</text>
<text x="193.1" y="87.2">15</text>
<text x="193.1" y="89.9">16</text>
<text x="72.2" y="95.8">FDMQ8205A</text>
<text x="73.4" y="91.1">G4</text>
<text x="168.9" y="92.7">5</text>
<text x="173.1" y="93.9">COSC</text>
<text x="173.1" y="91.1">DET</text>
<text x="186.1" y="91.1">NCL</text>
<text x="186.4" y="93.9">LCF</text>
<text x="193.1" y="92.7">13</text>
<text x="72.2" y="100">IC3</text>
<text x="168.9" y="101">2</text>
<text x="185.8" y="99.4">GBR</text>
<text x="193.1" y="98.2">11</text>
<text x="65.4" y="103.8">15*2</text>
<text x="69.2" y="106.6">1</text>
<text x="73.4" y="105">INPUT2</text>
<text x="73.4" y="107.7">G1</text>
<text x="90.2" y="105">OUTP</text>
<text x="98.9" y="103.8">5*4</text>
<text x="168.9" y="103.8">3</text>
<text x="173.1" y="105">CLB</text>
<text x="173.1" y="102.2">CLA</text>
<text x="184.9" y="105">TST2</text>
<text x="184.9" y="107.7">TST1</text>
<text x="193.1" y="103.8">10</text>
<text x="193.1" y="106.6">9</text>
<text x="69.2" y="109.3">4</text>
<text x="73.4" y="110.5">G2</text>
<text x="168.9" y="109.3">6</text>
<text x="173.1" y="110.5">ACS</text>
<text x="185.8" y="113.3">RTN</text>
<text x="193.1" y="112.1">12</text>
<text x="258.9" y="112.1" transform="rotate(-90 258.9 112.1)">3</text>
<text x="65.4" y="114.9">13*2</text>
<text x="69.2" y="117.6">9</text>
<text x="73.4" y="118.8">G3</text>
<text x="73.4" y="116.1">INPUT1</text>
<text x="89.9" y="116.1">OUTN</text>
<text x="98.9" y="114.9">2*4</text>
<text x="168.9" y="114.9">8</text>
<text x="173.1" y="116.1">VPN</text>
<text x="187.6" y="116.1">EP</text>
<text x="193.1" y="114.9">17</text>
<text x="254.9" y="117.6">1</text>
<text x="258.9" y="119.7" transform="rotate(-90 258.9 119.7)">2</text>
<text x="67.9" y="120.4">12</text>
<text x="73.4" y="121.6">G4</text>
<text x="72.2" y="126.3">FDMQ8205A</text>
<text x="178.5" y="137" transform="rotate(-90 178.5 137)">2</text>
<text x="178.5" y="144.6" transform="rotate(-90 178.5 144.6)">1</text>
<text x="88.6" y="150.9">1</text>
<text x="99.7" y="150.9">2</text>
<text x="94.1" y="164.7">3</text>
<text x="150.8" y="165.4" transform="rotate(-90 150.8 165.4)">4</text>
<text x="156.3" y="165.4" transform="rotate(-90 156.3 165.4)">2</text>
<text x="152" y="171.7" transform="rotate(-90 152 171.7)">4</text>
<text x="157.6" y="171.7" transform="rotate(-90 157.6 171.7)">2</text>
<text x="154.8" y="176.4" transform="rotate(-90 154.8 176.4)">3</text>
<text x="160.3" y="176.4" transform="rotate(-90 160.3 176.4)">1</text>
<text x="153.6" y="182.8" transform="rotate(-90 153.6 182.8)">3</text>
<text x="159.1" y="182.8" transform="rotate(-90 159.1 182.8)">1</text>
</g>
<g font-size="1.9" fill="#808080">
<text x="55.5" y="30.7">BC846BPDW1T1G</text>
<text x="105.4" y="30.7">BC846BPDW1T1G</text>
<text x="74" y="51.5">D2</text>
<text x="45.9" y="79.2" transform="rotate(-90 45.9 79.2)">100V</text>
<text x="264.1" y="92.7" transform="rotate(-90 264.1 92.7)">PG</text>
<text x="257.6" y="96.4" transform="rotate(-90 257.6 96.4)">GREEN</text>
<text x="233.6" y="107.6" transform="rotate(-90 233.6 107.6)">NCL</text>
<text x="242" y="107.3" transform="rotate(-90 242 107.3)">LCF</text>
<text x="45.9" y="109.7" transform="rotate(-90 45.9 109.7)">100V</text>
<text x="218.8" y="111.5" transform="rotate(-90 218.8 111.5)">YELLOW</text>
<text x="225.3" y="108.1" transform="rotate(-90 225.3 108.1)">NCM</text>
<text x="227.1" y="111.5" transform="rotate(-90 227.1 111.5)">YELLOW</text>
<text x="235.5" y="108.6" transform="rotate(-90 235.5 108.6)">BLUE</text>
<text x="262" y="116.6">2N7002-7-F</text>
<text x="262" y="114.6">Q5</text>
<text x="56.9" y="138.8">BC846BPDW1T1G</text>
<text x="106.8" y="138.8">BC846BPDW1T1G</text>
<text x="101.3" y="159.6">D1</text>
<text x="137" y="172.9">K1</text>
<text x="136.8" y="175.1">690367290476</text>
</g>
</svg>
